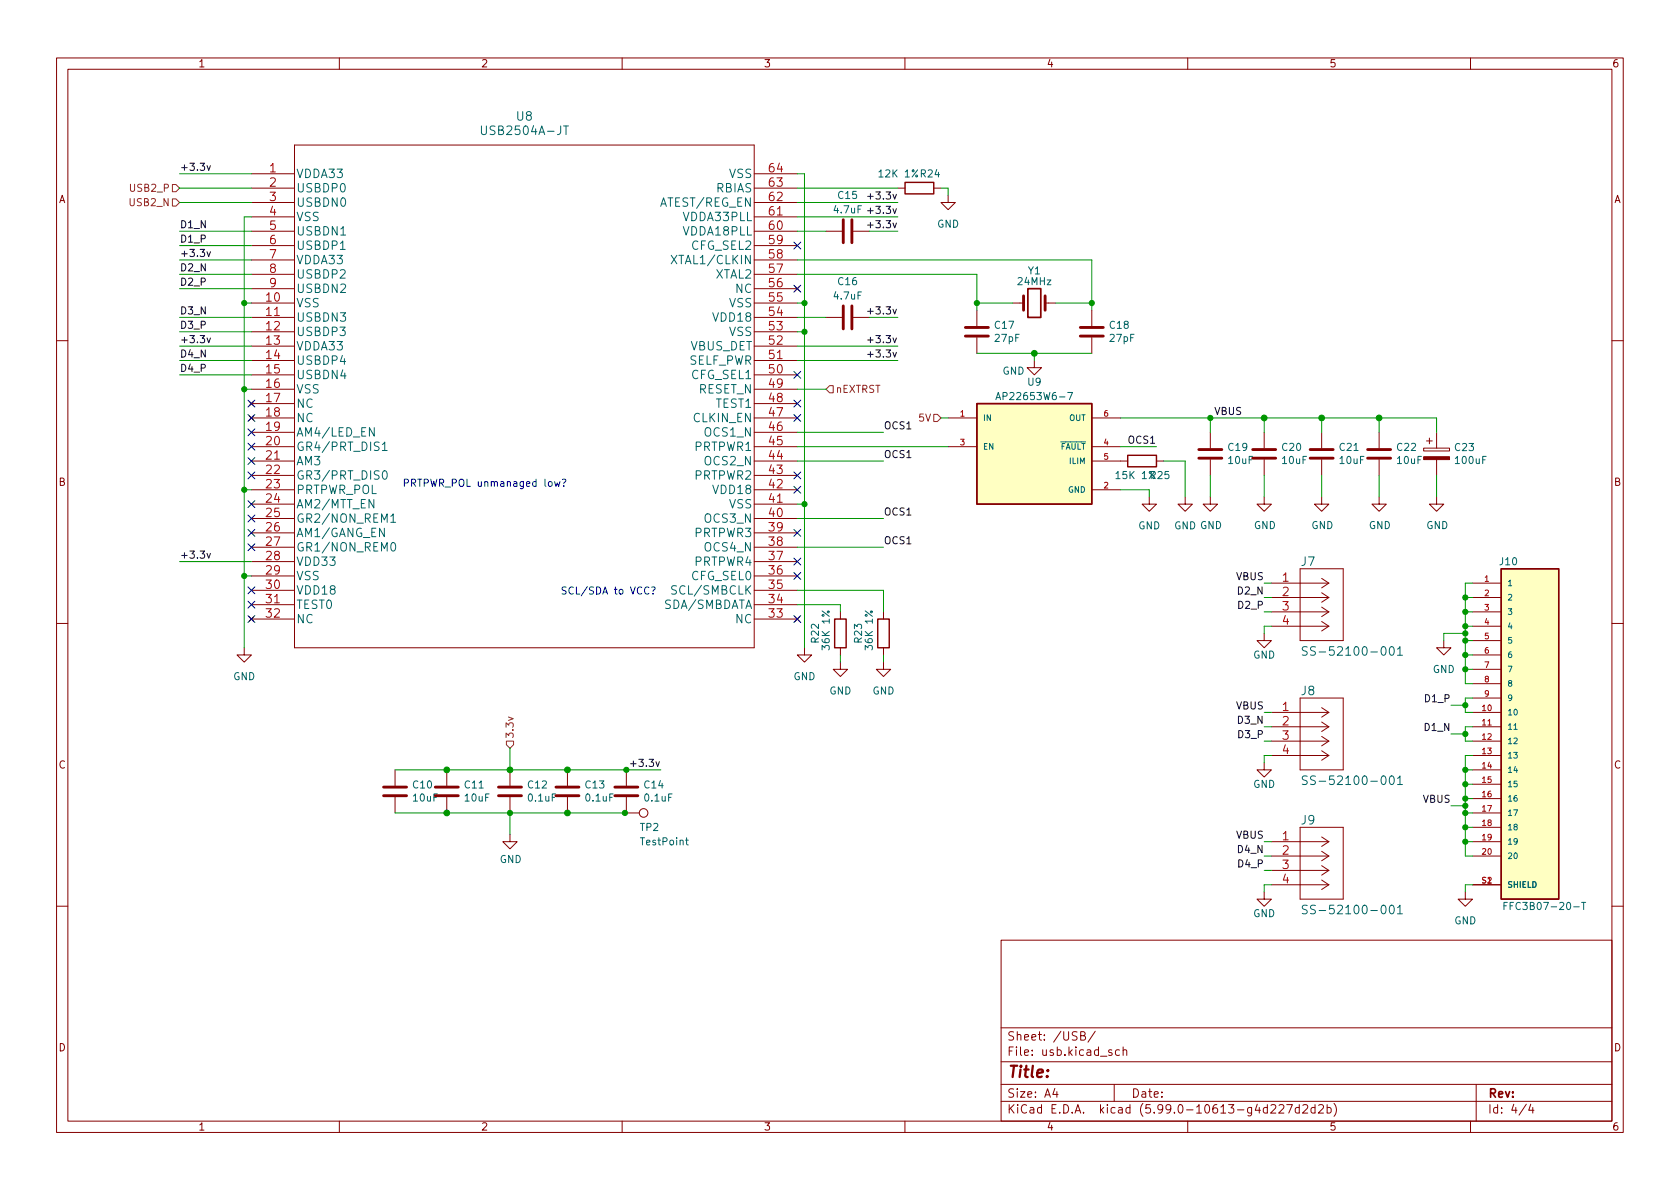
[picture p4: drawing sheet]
<svg xmlns="http://www.w3.org/2000/svg" width="297mm" height="210mm" viewBox="0 0 297 210" stroke-linecap="round" stroke-linejoin="round" font-family="sans-serif">
<g fill="none" stroke="#840000" stroke-width=".18">
<path d="M10 10.2h277v190.1h-277zM12 12.2h273v186.1h-273zM60 10.2v2M110 10.2v2M160 10.2v2M210 10.2v2M260 10.2v2M44.4 30.7h7.7M44.4 33.3h7.7M44.4 35.8h7.7M44.4 38.3h7.7M52.1 25.6h81.2v88.9h-81.2z"/>
<path d="M133.3 30.7h7.7M133.3 33.3h7.7M133.3 35.8h7.7M133.3 38.3h7.7M158.7 33.3h1.3M165.1 33.3h1.3M167.6 34.5v1.3h1.3l-1.3 1.3-1.2-1.3h1.2M44.4 56.1h7.7M44.4 53.6h7.7M44.4 58.7h7.7M44.4 40.9h7.7M44.4 51h7.7"/>
<path d="M44.4 48.5h7.7M44.4 46h7.7M44.4 43.4h7.7M133.3 56.1h7.7M133.3 53.6h7.7M133.3 58.7h7.7M133.3 40.9h7.7M133.3 51h7.7M133.3 48.5h7.7M133.3 46h7.7M133.3 43.4h7.7M140.6 50.7l.8 .7"/>
<path d="M141.4 50.7l-.8 .7M146 56.1h2.8M146 40.9h2.8M150.9 56.1h2.8M150.9 40.9h2.8M172.7 54.9v2.8M172.7 59.7v2.8M179.1 53.6h1.9M184.8 53.6h1.9M193 54.9v2.8M193 59.7v2.8M10 60.2h2"/>
<path d="M44.1 71l.7 .7M44.1 73.5l.7 .8M44.4 73.9h7.7M44.4 79h7.7M44.4 61.2h7.7M44.4 63.7h7.7M44.4 66.3h7.7M44.4 68.8h7.7M44.4 71.4h7.7M44.4 76.4h7.7M44.8 71l-.7 .7M44.8 73.5l-.7 .8"/>
<path d="M133.3 73.9h7.7M133.3 79h7.7M133.3 61.2h7.7M133.3 63.7h7.7M133.3 66.3h7.7M133.3 68.8h7.7M133.3 71.4h7.7M133.3 76.4h7.7M167.6 73.9h5.1M167.6 79h5.1M182.9 63.7v1.3h1.2l-1.2 1.3-1.3-1.3h1.3M193 73.9h5.1"/>
<path d="M193 79h5.1M214 76.4v2.8M223.5 76.4v2.8M233.7 76.4v2.8M243.8 76.4v2.8M251.7 79.2h4.6v.6h-4.6zM252.2 78h1M252.7 77.5v1M254 76.4v2.8M285 60.2h2M44.4 86.6h7.7M44.4 81.5h7.7"/>
<path d="M44.4 84.1h7.7M44.4 89.1h7.7M44.4 91.7h7.7M44.4 94.2h7.7M44.4 96.8h7.7M44.4 99.3h7.7M133.3 86.6h7.7M133.3 81.5h7.7M133.3 84.1h7.7M133.3 89.1h7.7M133.3 91.7h7.7M133.3 94.2h7.7"/>
<path d="M133.3 96.8h7.7M133.3 99.3h7.7M193 86.6h5.1M193 81.5h6.4M203.2 87.9v1.2h1.3l-1.3 1.3-1.3-1.3h1.3M204.5 81.5h1.2M209.5 87.9v1.2h1.3l-1.3 1.3-1.2-1.3h1.2M214 87.9v1.2h1.3l-1.3 1.3-1.3-1.3h1.3M214 81.3v2.8M223.5 87.9v1.2h1.3l-1.3 1.3-1.3-1.3h1.3M223.5 81.3v2.8M233.7 87.9v1.2h1.2l-1.2 1.3-1.3-1.3h1.3"/>
<path d="M233.7 81.3v2.8M243.8 87.9v1.2h1.3l-1.3 1.3-1.2-1.3h1.2M243.8 81.3v2.8M254 87.9v1.2h1.3l-1.3 1.3-1.3-1.3h1.3M254 81.3v2.8M10 110.2h2M43.2 114.5v1.3h1.2l-1.2 1.3-1.3-1.3h1.3M44.1 109.1l.7 .7M44.4 101.8h7.7M44.4 104.4h7.7M44.4 106.9h7.7M44.4 109.5h7.7"/>
<path d="M44.8 109.1l-.7 .7M133.3 101.8h7.7M133.3 104.4h7.7M133.3 106.9h7.7M133.3 109.5h7.7M140.6 109.1l.8 .7M141.4 109.1l-.8 .7M142.2 114.5v1.3h1.3l-1.3 1.3-1.2-1.3h1.2M148.6 117.1v1.3h1.3l-1.3 1.2-1.3-1.2h1.3M148.6 108.2v1.3M148.6 114.5v1.3M156.2 117.1v1.3h1.3l-1.3 1.2-1.3-1.2h1.3"/>
<path d="M156.2 108.2v1.3M156.2 114.5v1.3M223.5 112v1.3h1.3l-1.3 1.2-1.3-1.2h1.3M224.8 103.1h10.1M224.8 105.7h10.1M224.8 108.2h10.1M224.8 110.7h10.1M229.9 100.6h7.6v12.7h-7.6zM233.7 109.9l1.2 .8M233.7 107.4l1.2 .8M233.7 104.8l1.2 .9M233.7 102.3l1.2 .8"/>
<path d="M234.9 110.7l-1.2 .9M234.9 108.2l-1.2 .8M234.9 105.7l-1.2 .8M234.9 103.1l-1.2 .9M255.3 113.3v1.2h1.2l-1.2 1.3-1.3-1.3h1.3M260.3 103.1h5.1M260.3 105.7h5.1M260.3 108.2h5.1M260.3 110.7h5.1M260.3 113.3h5.1M260.3 115.8h5.1M260.3 118.4h5.1"/>
<path d="M285 110.2h2M69.8 136.1v2.8M79 136.1v2.8M90.2 136.1v2.8M100.3 136.1v2.8M110.7 136.1v2.8M223.5 134.9v1.2h1.3l-1.3 1.3-1.3-1.3h1.3M224.8 126h10.1M224.8 128.5h10.1M224.8 131.1h10.1M224.8 133.6h10.1M229.9 123.4h7.6v12.7h-7.6z"/>
<path d="M233.7 132.8l1.2 .8M233.7 130.2l1.2 .9M233.7 127.7l1.2 .8M233.7 125.1l1.2 .9M234.9 133.6l-1.2 .8M234.9 131.1l-1.2 .8M234.9 128.5l-1.2 .9M234.9 126l-1.2 .8M260.3 126h5.1M260.3 128.5h5.1M260.3 131.1h5.1M260.3 133.6h5.1"/>
<path d="M260.3 136.1h5.1M260.3 138.7h5.1M260.3 120.9h5.1M260.3 123.4h5.1M69.8 141v2.8M79 141v2.8M90.2 147.6v1.2h1.2l-1.2 1.3-1.3-1.3h1.3M90.2 141v2.8M100.3 141v2.8M110.5 143.8h2.5M110.7 141v2.8M223.5 157.7v1.3h1.3l-1.3 1.3-1.3-1.3h1.3"/>
<path d="M224.8 148.8h10.1M224.8 151.4h10.1M224.8 156.5h10.1M224.8 153.9h10.1M229.9 146.3h7.6v12.7h-7.6zM233.7 155.6l1.2 .9M233.7 153.1l1.2 .8M233.7 150.5l1.2 .9M233.7 148l1.2 .8M234.9 156.5l-1.2 .8M234.9 153.9l-1.2 .9M234.9 151.4l-1.2 .8"/>
<path d="M234.9 148.8l-1.2 .9M259.1 157.7v1.3h1.2l-1.2 1.3-1.3-1.3h1.3M260.3 143.8h5.1M260.3 141.2h5.1M260.3 146.3h5.1M260.3 148.8h5.1M260.3 151.4h5.1M260.3 156.5h5.1M10 160.2h2M177 166.3h108v32h-108zM285 160.2h2M60 198.3v2"/>
<path d="M110 198.3v2M160 198.3v2M177 194.8h108M177 191.8h108M177 187.8h108M177 181.8h108M186.5 192.5l-.4 1h1M186.9 193v1M191.1 183.1h.5l.2-.1 .1-.3-.2-.2-.6-.1v1.5h.5l.3-.3a.39 .39 0 0 0-.3-.5M193.6 182.4l-1.2 1.9M196.6 185.7l-.4-.1-.2 .2 .1 .3 .5 .1v.4h-.6M197 191.8v3"/>
<path d="M197.9 185.7l-.4-.1-.3 .3v.4l.2 .3h.5M198.6 185.8l.2-.2 .3 .1 .1 .9M198.6 185.1v1.5M210 198.3v2M224.7 195.5l.6-.2 .2 .2 .1 .3-1 1h1M226.1 195.5l.6-.2 .2 .2 .1 .3-.9 1h.9M227.5 195.3h1l-.6 1.5M229.7 195.9l-.4-.1-.3 .3v.4l.1 .3h.6M229.7 195.3v1.5M230.4 195.5l.5-.2 .2 .2 .1 .3-.9 1h.9M232.5 195.9l-.4-.1-.3 .3v.4l.1 .3h.6M232.5 195.3v1.5"/>
<path d="M233.1 195.5l.6-.2 .2 .2 .1 .3-.9 1h.9M234.6 195.9l.5-.1 .3 .3v.4l-.2 .3h-.6M234.6 195.3v1.5M235.9 195.1a1.72 1.72 0 0 1 0 2.3M260 198.3v2M261 191.8v6.5M269.9 195.3l-1.3 1.9M270.6 195.3l-.3 1h.9M271 195.8v1"/>
<circle cx="113.8" cy="143.8" r=".76"/>
</g>
<g fill="none" stroke="#840000" stroke-width=".51">
<path d="M149.1 38.9v4M150.6 38.9v4M149.1 54.1v4.1M150.6 54.1v4.1M170.7 59.4h4.1M170.7 57.9h4.1M181 52.3v2.6M184.8 52.3v2.6M191 59.4h4.1M191 57.9h4.1M212 79.5h4M221.5 79.5h4.1"/>
<path d="M231.6 79.5h4.1M241.8 79.5h4.1M212 81h4M221.5 81h4.1M231.6 81h4.1M241.8 81h4.1M67.8 139.2h4.1M77 139.2h4M88.1 139.2h4.1M98.3 139.2h4.1M108.7 139.2h4.1M67.8 140.7h4.1"/>
<path d="M77 140.7h4M88.1 140.7h4.1M98.3 140.7h4.1M108.7 140.7h4.1"/>
</g>
<g fill="none" stroke="#006464" stroke-width=".18">
<path d="M85.1 22.3v1.2l.3 .3h.3l.3-.3v-1.2M99.6 22.3h.9M100.1 22.3v1.5M60.2 44.1h.8M118.7 45.1l1 1.5M119.7 45.1l-1 1.5M66.2 75.6v1.5l-.9-1.5v1.5M67.6 78.6l.4-.4v1.5M67.6 79.7h.9M176.1 70.7l.4-1.3 .4 1.3M176.2 70.3h.6M188.8 69.4h.8l-.5 1.3"/>
<path d="M67.8 83.3l.2-.1a.81 .81 0 0 1 .5 .7 .81 .81 0 0 1-.3 .8h-.1a.81 .81 0 0 1-.6-.6 .81 .81 0 0 1 .3-.8zM69.1 91.3l.4-.4v1.5M69.1 92.4h.9M69.3 96l.2-.1a.81 .81 0 0 1 .5 .7 .81 .81 0 0 1-.3 .8h-.1a.81 .81 0 0 1-.6-.6 .81 .81 0 0 1 .3-.8zM119.6 103.6h-.6l-.2 .1v.4l.7 .3 .1 .4-.3 .3-.6-.1M231.1 114.4l-.6-.1-.2 .2v.4l.7 .3 .1 .4-.3 .3-.5-.1M245.8 114.5l.2-.2a.83 .83 0 0 1 .6 .7 .83 .83 0 0 1-.3 .8l-.2 .1a.82 .82 0 0 1-.3-1.4zM247.1 114.8l.4-.5v1.6M247.1 115.9h.9M231.1 137.3l-.6-.1-.2 .2v.4l.7 .3 .1 .3-.3 .3h-.5M245.8 137.4l.2-.2a.83 .83 0 0 1 .6 .6 .83 .83 0 0 1-.3 .9h-.2a.82 .82 0 0 1-.3-1.3zM247.1 137.6l.4-.4v1.5"/>
<path d="M247.1 138.7h.9M267.7 129h.6M121.2 148.6h.5M121.4 148.1v1.1l.3 .2M266.5 159.6h-.6v1.2M279.6 159.6h.8M280 159.6v1.2M231.1 160.1h-.6l-.2 .1v.4l.7 .3 .1 .4-.3 .3-.5-.1M245.8 160.2l.2-.1a.83 .83 0 0 1 .6 .6 .83 .83 0 0 1-.3 .8l-.2 .1a.82 .82 0 0 1-.3-1.4zM247.1 160.5l.4-.4v1.5M247.1 161.6h.9M265.9 160.2h.4"/>
</g>
<g fill="#ffffc2" stroke="#ffffc2" stroke-width=".18">
<path d="M265.4 100.6h10.2v58.4h-10.2z"/>
<path d="M172.7 71.4h20.3v17.7h-20.3z"/>
</g>
<path d="M160 32.3h5.1v2h-5.1zM172.7 71.4h20.3v17.7h-20.3zM199.4 80.5h5.1v2h-5.1zM147.6 109.5h2v5h-2zM155.2 109.5h2v5h-2zM265.4 100.6h10.2v58.4h-10.2z" fill="none" stroke="#840000" stroke-width=".25"/>
<path d="M181.7 51h2.3v5.1h-2.3z" fill="none" stroke="#840000" stroke-width=".3"/>
<path d="M251.7 80.8h4.6v.5h-4.6z" fill="#840000" stroke="#840000" stroke-width=".18"/>
<path d="M30.5 35.2h.6l.6 .6-.6 .6h-.6zM30.5 32.6h.6l.6 .7-.6 .6h-.6zM146 68.8l.7-.6h.6v1.3h-.6zM165.1 73.3h.6l.7 .6-.7 .6h-.6zM89.5 131.1h1.3v.6l-.6 .6-.7-.6z" fill="none" stroke="#725600" stroke-width=".18"/>
<path d="M36.6 29.3l.3 .8 .3-.8M153.4 39.8h1M153.4 37.3h1M153.4 34.7h1M36.6 59.8l.3 .8 .3-.8M36.6 44.5l.3 .9 .3-.9M153.4 55h1M153.4 60.1h1M153.4 62.7h1M36.6 97.9l.3 .8 .3-.8M111.5 135.1h1" fill="none" stroke="#0f0f0f" stroke-width=".18"/>
<path d="M98 85.2l.3 .8 .2-.6 .3 .6 .2-.8M99.4 84.8l.5-.1 .1 .2-.3 .6M99.7 85.9v.1M114.7 103.9a.6 .6 0 0 0-.8 .4 .6 .6 0 0 0 .6 .8l.2-.2M115.2 103.8h.4l.2 .2-.3 .6M115.5 104.9v.2" fill="none" stroke="#0000c2" stroke-width=".18"/>
<g fill="none" stroke="#009600" stroke-width=".18">
<path d="M31.7 30.7h12.7M31.7 33.3h12.7M31.7 35.8h12.7M44.4 38.3h-1.2v76.2M141 30.7h1.2v83.8M141 33.3h17.7M141 35.8h17.7M141 38.3h17.7M166.4 33.3h1.2v1.2M31.7 40.9h12.7M31.7 48.5h12.7M31.7 51h12.7"/>
<path d="M31.7 43.4h12.7M31.7 46h12.7M31.7 56.1h12.7M31.7 58.7h12.7M43.2 53.6h1.2M141 40.9h5M141 48.5h31.7v6.4M141 53.6h1.2M141 46h52v8.9M141 56.1h5M141 58.7h1.2M153.7 40.9h5"/>
<path d="M153.7 56.1h5M172.7 53.6h6.4M186.7 53.6h6.3M31.7 61.2h12.7M31.7 63.7h12.7M31.7 66.3h12.7M43.2 68.8h1.2M141 68.8h5M141 61.2h17.7M141 76.4h15.2M141 79h26.6M141 63.7h17.7"/>
<path d="M166.4 73.9h1.2M172.7 62.5h20.3M182.9 62.5v1.2M198.1 79h6.4M198.1 73.9h55.9v2.5M214 73.9v2.5M223.5 73.9v2.5M233.7 73.9v2.5M243.8 73.9v2.5M31.7 99.3h12.7M43.2 86.6h1.2M141 89.1h1.2"/>
<path d="M141 91.7h15.2M141 96.8h15.2M141 81.5h15.2M198.1 86.6h5.1v1.3M205.7 81.5h3.8v6.4M214 84.1v3.8M223.5 84.1v3.8M233.7 84.1v3.8M243.8 84.1v3.8M254 84.1v3.8M43.2 101.8h1.2M141 104.4h15.2v3.8"/>
<path d="M141 106.9h7.6v1.3M148.6 115.8v1.3M156.2 115.8v1.3M223.5 103.1h1.3M223.5 105.7h1.3M223.5 108.2h1.3M224.8 110.7h-1.3v1.3M259.1 105.7h1.2M259.1 108.2h1.2M259.1 110.7h1.2M259.1 113.3h1.2M259.1 115.8h1.2"/>
<path d="M259.1 118.4h1.2M259.1 112h-3.8v1.3M260.3 103.1h-1.2v17.8h1.2M69.8 136.1h47M90.2 132.3v3.8M223.5 131.1h1.3M223.5 126h1.3M223.5 128.5h1.3M224.8 133.6h-1.3v1.3M256.5 124.7h2.6M256.5 129.8h2.6M259.1 138.7h1.2"/>
<path d="M259.1 136.1h1.2M260.3 123.4h-1.2v2.6h1.2M260.3 128.5h-1.2v2.6h1.2M260.3 133.6h-1.2v17.8h1.2M69.8 143.8h40.9M90.2 143.8v3.8M223.5 148.8h1.3M223.5 151.4h1.3M223.5 153.9h1.3M224.8 156.5h-1.3v1.2M256.5 142.5h2.6M259.1 143.8h1.2"/>
<path d="M259.1 141.2h1.2M259.1 148.8h1.2M259.1 146.3h1.2M260.3 156.5h-1.2v1.2"/>
</g>
<g fill="none" stroke="#000084" stroke-width=".18">
<path d="M140.4 42.8l1.2 1.2M140.4 50.4l1.2 1.3M141.6 42.8l-1.2 1.2M141.6 50.4l-1.2 1.3M43.8 78.4l1.3 1.2M43.8 75.8l1.3 1.3M43.8 73.3l1.3 1.2M43.8 70.8l1.3 1.2M45.1 78.4l-1.3 1.2M45.1 75.8l-1.3 1.3M45.1 73.3l-1.3 1.2M45.1 70.8l-1.3 1.2"/>
<path d="M140.4 73.3l1.2 1.2M140.4 70.8l1.2 1.2M140.4 65.7l1.2 1.2M141.6 73.3l-1.2 1.2M141.6 70.8l-1.2 1.2M141.6 65.7l-1.2 1.2M43.8 88.5l1.3 1.3M43.8 91.1l1.3 1.2M43.8 83.5l1.3 1.2M43.8 80.9l1.3 1.2M43.8 96.2l1.3 1.2M43.8 93.6l1.3 1.2"/>
<path d="M45.1 88.5l-1.3 1.3M45.1 91.1l-1.3 1.2M45.1 83.5l-1.3 1.2M45.1 80.9l-1.3 1.2M45.1 96.2l-1.3 1.2M45.1 93.6l-1.3 1.2M140.4 98.7l1.2 1.2M140.4 93.6l1.2 1.2M140.4 86l1.2 1.2M140.4 83.5l1.2 1.2M141.6 98.7l-1.2 1.2M141.6 93.6l-1.2 1.2"/>
<path d="M141.6 86l-1.2 1.2M141.6 83.5l-1.2 1.2M43.8 108.9l1.3 1.2M43.8 106.3l1.3 1.2M43.8 103.8l1.3 1.2M45.1 108.9l-1.3 1.2M45.1 106.3l-1.3 1.2M45.1 103.8l-1.3 1.2M140.4 108.9l1.2 1.2M140.4 101.2l1.2 1.3M141.6 108.9l-1.2 1.2M141.6 101.2l-1.2 1.3"/>
</g>
<g fill="#009600" stroke="#009600" stroke-width=".18">
<circle cx="100.3" cy="136.1" r=".51"/>
<circle cx="110.5" cy="143.8" r=".46"/>
<circle cx="110.7" cy="136.1" r=".46"/>
<circle cx="43.2" cy="101.8" r=".46"/>
<circle cx="79" cy="136.1" r=".51"/>
<circle cx="79" cy="143.8" r=".51"/>
<circle cx="90.2" cy="136.1" r=".51"/>
<circle cx="100.3" cy="143.8" r=".51"/>
<circle cx="90.2" cy="143.8" r=".46"/>
<circle cx="43.2" cy="86.6" r=".46"/>
<circle cx="43.2" cy="68.8" r=".46"/>
<circle cx="43.2" cy="53.6" r=".46"/>
<circle cx="142.2" cy="89.1" r=".46"/>
<circle cx="142.2" cy="58.7" r=".46"/>
<circle cx="142.2" cy="53.6" r=".46"/>
<circle cx="214" cy="73.9" r=".46"/>
<circle cx="223.5" cy="73.9" r=".51"/>
<circle cx="243.8" cy="73.9" r=".51"/>
<circle cx="193" cy="53.6" r=".46"/>
<circle cx="233.7" cy="73.9" r=".51"/>
<circle cx="172.7" cy="53.6" r=".46"/>
<circle cx="182.9" cy="62.5" r=".51"/>
<circle cx="259.1" cy="136.1" r=".46"/>
<circle cx="259.1" cy="138.7" r=".46"/>
<circle cx="259.1" cy="146.3" r=".46"/>
<circle cx="259.1" cy="148.8" r=".46"/>
<circle cx="259.1" cy="108.2" r=".46"/>
<circle cx="259.1" cy="141.2" r=".46"/>
<circle cx="259.1" cy="142.5" r=".46"/>
<circle cx="259.1" cy="143.8" r=".46"/>
<circle cx="259.1" cy="112" r=".46"/>
<circle cx="259.1" cy="113.3" r=".46"/>
<circle cx="259.1" cy="115.8" r=".46"/>
<circle cx="259.1" cy="118.4" r=".46"/>
<circle cx="259.1" cy="105.7" r=".46"/>
<circle cx="259.1" cy="124.7" r=".46"/>
<circle cx="259.1" cy="110.7" r=".46"/>
<circle cx="259.1" cy="129.8" r=".46"/>
</g>
<text font-size="2.8" fill="#840000" x="178" y="190.6">Title:</text>
<g font-size="2.1" fill="#006464">
<text x="85.8" y="23.9">USB2504A-JT</text>
<text x="91.4" y="21.3">U8</text>
<text x="52.3" y="31.5">VDDA33</text>
<text x="52.3" y="34">USBDP0</text>
<text x="126.6" y="34">RBIAS</text>
<text x="128.9" y="31.5">VSS</text>
<text x="52.3" y="36.6">USBDN0</text>
<text x="52.3" y="39.1">VSS</text>
<text x="52.3" y="41.6">USBDN1</text>
<text x="117.1" y="36.6">ATEST/REG_EN</text>
<text x="120.9" y="41.6">VDDA18PLL</text>
<text x="120.9" y="39.1">VDDA33PLL</text>
<text x="52.3" y="44.2">USBDP1</text>
<text x="52.3" y="46.7">VDDA33</text>
<text x="119.5" y="46.7">XTAL1/CLKIN</text>
<text x="122.3" y="44.2">CFG_SEL2</text>
<text x="52.3" y="49.3">USBDP2</text>
<text x="52.3" y="51.8">USBDN2</text>
<text x="126.5" y="49.3">XTAL2</text>
<text x="130.1" y="51.8">NC</text>
<text x="52.3" y="54.3">VSS</text>
<text x="52.3" y="56.9">USBDN3</text>
<text x="52.3" y="59.4">USBDP3</text>
<text x="126.4" y="56.9">VDD18</text>
<text x="128.9" y="59.4">VSS</text>
<text x="128.9" y="54.3">VSS</text>
<text x="52.3" y="62">VDDA33</text>
<text x="52.3" y="64.5">USBDP4</text>
<text x="121.7" y="64.5">SELF_PWR</text>
<text x="122" y="62">VBUS_DET</text>
<text x="52.3" y="67">USBDN4</text>
<text x="52.3" y="69.6">VSS</text>
<text x="122.3" y="67">CFG_SEL1</text>
<text x="123.5" y="69.6">RESET_N</text>
<text x="52.3" y="72.1">NC</text>
<text x="52.3" y="74.7">NC</text>
<text x="52.3" y="77.2">AM4/LED_EN</text>
<text x="122.7" y="74.7">CLKIN_EN</text>
<text x="124.7" y="77.2">OCS1_N</text>
<text x="126.6" y="72.1">TEST1</text>
<text x="52.3" y="79.7">GR4/PRT_DIS1</text>
<text x="52.3" y="82.3">AM3</text>
<text x="122.9" y="79.7">PRTPWR1</text>
<text x="124.7" y="82.3">OCS2_N</text>
<text x="52.3" y="84.8">GR3/PRT_DIS0</text>
<text x="52.3" y="87.4">PRTPWR_POL</text>
<text x="52.3" y="89.9">AM2/MTT_EN</text>
<text x="122.9" y="84.8">PRTPWR2</text>
<text x="126.4" y="87.4">VDD18</text>
<text x="128.9" y="89.9">VSS</text>
<text x="52.3" y="92.4">GR2/NON_REM1</text>
<text x="52.3" y="95">AM1/GANG_EN</text>
<text x="122.9" y="95">PRTPWR3</text>
<text x="124.7" y="92.4">OCS3_N</text>
<text x="52.3" y="97.5">GR1/NON_REM0</text>
<text x="52.3" y="100.1">VDD33</text>
<text x="122.9" y="100.1">PRTPWR4</text>
<text x="124.7" y="97.5">OCS4_N</text>
<text x="230.1" y="100.1">J7</text>
<text x="52.3" y="102.6">VSS</text>
<text x="52.3" y="105.1">VDD18</text>
<text x="52.3" y="107.7">TEST0</text>
<text x="117.7" y="107.7">SDA/SMBDATA</text>
<text x="119.4" y="105.1">SCL/SMBCLK</text>
<text x="122.3" y="102.6">CFG_SEL0</text>
<text x="52.3" y="110.2">NC</text>
<text x="130.1" y="110.2">NC</text>
<text x="232.3" y="115.9">SS-52100-001</text>
<text x="230.1" y="122.9">J8</text>
<text x="232.3" y="138.8">SS-52100-001</text>
<text x="230.1" y="145.8">J9</text>
<text x="232.3" y="161.7">SS-52100-001</text>
</g>
<g font-size="2.1" fill="#a90000">
<text x="47.7" y="30.5">1</text>
<text x="47.7" y="33">2</text>
<text x="47.7" y="35.6">3</text>
<text x="136" y="35.6">62</text>
<text x="136" y="33">63</text>
<text x="136" y="30.5">64</text>
<text x="47.7" y="38.1">4</text>
<text x="47.7" y="40.6">5</text>
<text x="136" y="40.6">60</text>
<text x="136" y="38.1">61</text>
<text x="47.7" y="43.2">6</text>
<text x="47.7" y="45.7">7</text>
<text x="136" y="45.7">58</text>
<text x="136" y="43.2">59</text>
<text x="47.1" y="53.3">10</text>
<text x="47.7" y="48.3">8</text>
<text x="47.7" y="50.8">9</text>
<text x="136" y="53.3">55</text>
<text x="136" y="50.8">56</text>
<text x="136" y="48.3">57</text>
<text x="47.1" y="55.9">11</text>
<text x="47.1" y="58.4">12</text>
<text x="136" y="58.4">53</text>
<text x="136" y="55.9">54</text>
<text x="47.1" y="61">13</text>
<text x="47.1" y="63.5">14</text>
<text x="136" y="63.5">51</text>
<text x="136" y="61">52</text>
<text x="47.1" y="66">15</text>
<text x="47.1" y="68.6">16</text>
<text x="47.1" y="71.1">17</text>
<text x="136" y="71.1">48</text>
<text x="136" y="68.6">49</text>
<text x="136" y="66">50</text>
<text x="47.1" y="73.7">18</text>
<text x="47.1" y="76.2">19</text>
<text x="136" y="76.2">46</text>
<text x="136" y="73.7">47</text>
<text x="47.1" y="78.7">20</text>
<text x="47.1" y="81.3">21</text>
<text x="47.1" y="83.8">22</text>
<text x="136" y="83.8">43</text>
<text x="136" y="81.3">44</text>
<text x="136" y="78.7">45</text>
<text x="47.1" y="86.4">23</text>
<text x="47.1" y="88.9">24</text>
<text x="136" y="88.9">41</text>
<text x="136" y="86.4">42</text>
<text x="47.1" y="91.4">25</text>
<text x="47.1" y="94">26</text>
<text x="136" y="94">39</text>
<text x="136" y="91.4">40</text>
<text x="47.1" y="96.5">27</text>
<text x="47.1" y="99.1">28</text>
<text x="47.1" y="101.6">29</text>
<text x="136" y="101.6">36</text>
<text x="136" y="99.1">37</text>
<text x="136" y="96.5">38</text>
<text x="47.1" y="104.1">30</text>
<text x="47.1" y="106.7">31</text>
<text x="136" y="106.7">34</text>
<text x="136" y="104.1">35</text>
<text x="226.7" y="102.9">1</text>
<text x="226.7" y="105.4">2</text>
<text x="226.7" y="107.9">3</text>
<text x="47.1" y="109.2">32</text>
<text x="136" y="109.2">33</text>
<text x="226.7" y="110.5">4</text>
<text x="226.7" y="125.7">1</text>
<text x="226.7" y="128.3">2</text>
<text x="226.7" y="130.8">3</text>
<text x="226.7" y="133.3">4</text>
<text x="226.7" y="148.6">1</text>
<text x="226.7" y="151.1">2</text>
<text x="226.7" y="153.7">3</text>
<text x="226.7" y="156.2">4</text>
</g>
<g font-size="2.1" fill="#840000">
<text x="178" y="184">Sheet: /USB/</text>
<text x="178" y="186.7">File: usb.kicad_sch</text>
<text x="178" y="196.9">KiCad E.D.A. kicad (5.99.0-10613-g4d227d2d2b)</text>
<text x="178" y="194.1">Size: A4</text>
<text x="200" y="194.1">Date:</text>
<text x="263" y="194.1">Rev:</text>
<text x="263" y="196.9">Id: 4/4</text>
</g>
<g font-size="1.8" fill="#840000">
<text x="35" y="11.9">1</text>
<text x="85" y="11.9">2</text>
<text x="135" y="11.9">3</text>
<text x="185" y="11.9">4</text>
<text x="235" y="11.9">5</text>
<text x="285" y="11.9">6</text>
<text x="10.3" y="35.9">A</text>
<text x="285.3" y="35.9">A</text>
<text x="10.3" y="85.9">B</text>
<text x="285.3" y="85.9">B</text>
<text x="10.3" y="135.9">C</text>
<text x="285.3" y="135.9">C</text>
<text x="10.3" y="185.9">D</text>
<text x="285.3" y="185.9">D</text>
<text x="35" y="199.9">1</text>
<text x="85" y="199.9">2</text>
<text x="135" y="199.9">3</text>
<text x="185" y="199.9">4</text>
<text x="235" y="199.9">5</text>
<text x="285" y="199.9">6</text>
</g>
<g font-size="1.8" fill="#725600">
<text x="23.2" y="33.9">USB2_P</text>
<text x="23.1" y="36.4">USB2_N</text>
<text x="147.7" y="69.5">nEXTRST</text>
<text x="162.6" y="74.5">5V</text>
<text x="90.8" y="130.7" transform="rotate(-90 90.8 130.7)">3.3v</text>
</g>
<g font-size="1.8" fill="#0f0f0f">
<text x="31.7" y="30.2">+3.3v</text>
<text x="154.3" y="35.3">+3.3v</text>
<text x="31.7" y="40.3">D1_N</text>
<text x="154.3" y="40.3">+3.3v</text>
<text x="154.3" y="37.8">+3.3v</text>
<text x="31.7" y="42.9">D1_P</text>
<text x="31.7" y="45.4">+3.3v</text>
<text x="31.7" y="48">D2_N</text>
<text x="31.7" y="50.5">D2_P</text>
<text x="31.7" y="55.6">D3_N</text>
<text x="31.7" y="58.1">D3_P</text>
<text x="154.3" y="55.6">+3.3v</text>
<text x="31.7" y="63.2">D4_N</text>
<text x="31.7" y="65.7">D4_P</text>
<text x="31.7" y="60.7">+3.3v</text>
<text x="154.3" y="60.7">+3.3v</text>
<text x="154.3" y="63.2">+3.3v</text>
<text x="156.2" y="75.9">OCS1</text>
<text x="214.6" y="73.4">VBUS</text>
<text x="156.2" y="81">OCS1</text>
<text x="199.7" y="78.4">OCS1</text>
<text x="156.2" y="91.1">OCS1</text>
<text x="31.7" y="98.8">+3.3v</text>
<text x="156.2" y="96.2">OCS1</text>
<text x="218.6" y="102.6">VBUS</text>
<text x="219" y="105.1">D2_N</text>
<text x="219.1" y="107.7">D2_P</text>
<text x="218.6" y="125.4">VBUS</text>
<text x="252.1" y="124.2">D1_P</text>
<text x="219" y="128">D3_N</text>
<text x="219.1" y="130.5">D3_P</text>
<text x="252" y="129.2">D1_N</text>
<text x="112.4" y="135.6">+3.3v</text>
<text x="251.6" y="141.9">VBUS</text>
<text x="218.6" y="148.3">VBUS</text>
<text x="219" y="150.8">D4_N</text>
<text x="219.1" y="153.4">D4_P</text>
</g>
<g font-size="1.8" fill="#006464">
<text x="148.2" y="35.2">C15</text>
<text x="155.7" y="31.4">12K 1% R24</text>
<text x="147.6" y="37.7">4.7uF</text>
<text x="165.7" y="40.3">GND</text>
<text x="147.6" y="53">4.7uF</text>
<text x="148.2" y="50.4">C16</text>
<text x="180.1" y="50.4">24MHz</text>
<text x="181.8" y="48.5">Y1</text>
<text x="175.9" y="58.1">C17</text>
<text x="196.3" y="58.1">C18</text>
<text x="176" y="60.4">27pF</text>
<text x="196.3" y="60.4">27pF</text>
<text x="177.1" y="70.7">AP22653W6-7</text>
<text x="177.2" y="66.2">GND</text>
<text x="181.7" y="68.2">U9</text>
<text x="217.2" y="79.7">C19</text>
<text x="217.3" y="82">10uF</text>
<text x="226.7" y="79.7">C20</text>
<text x="226.8" y="82">10uF</text>
<text x="236.9" y="79.7">C21</text>
<text x="236.9" y="82">10uF</text>
<text x="247.1" y="79.7">C22</text>
<text x="247.1" y="82">10uF</text>
<text x="257.3" y="79.8">C23</text>
<text x="257.5" y="82">100uF</text>
<text x="197.6" y="84.7">15K 1%R25</text>
<text x="201.2" y="93.6">GND</text>
<text x="207.6" y="93.6">GND GND</text>
<text x="221.7" y="93.5">GND</text>
<text x="231.8" y="93.5">GND</text>
<text x="242" y="93.5">GND</text>
<text x="252.2" y="93.5">GND</text>
<text x="265.2" y="99.9">J10</text>
<text x="144.8" y="113.6" transform="rotate(-90 144.8 113.6)">R22</text>
<text x="152.4" y="113.6" transform="rotate(-90 152.4 113.6)">R23</text>
<text x="146.7" y="114.6" transform="rotate(-90 146.7 114.6)">36K 1%</text>
<text x="154.3" y="114.6" transform="rotate(-90 154.3 114.6)">36K 1%</text>
<text x="221.6" y="116.5">GND</text>
<text x="253.3" y="119">GND</text>
<text x="41.2" y="120.3">GND</text>
<text x="140.3" y="120.3">GND</text>
<text x="146.6" y="122.8">GND</text>
<text x="154.2" y="122.8">GND</text>
<text x="73.1" y="139.4">C10</text>
<text x="73.1" y="141.7">10uF</text>
<text x="82.2" y="139.4">C11</text>
<text x="82.3" y="141.7">10uF</text>
<text x="93.4" y="139.4">C12</text>
<text x="93.5" y="141.7">0.1uF</text>
<text x="103.6" y="139.4">C13</text>
<text x="103.7" y="141.7">0.1uF</text>
<text x="114" y="139.4">C14</text>
<text x="114.1" y="141.7">0.1uF</text>
<text x="221.6" y="139.3">GND</text>
<text x="113.2" y="146.9">TP2</text>
<text x="113.4" y="149.5">TestPoint</text>
<text x="88.3" y="152.6">GND</text>
<text x="267.1" y="160.9">FFC3B07-20-T</text>
<text x="221.6" y="162.2">GND</text>
<text x="257.1" y="163.4">GND</text>
</g>
<g font-size="1.8" fill="#0000c2">
<text x="71.1" y="86.1">PRTPWR_POL unmanaged low?</text>
<text x="99.1" y="105.1">SCL/SDA to VCC?</text>
</g>
<g font-size="1.4" fill="#a90000">
<text x="169.8" y="73.7">1</text>
<text x="195.2" y="73.7">6</text>
<text x="169.8" y="78.7">3</text>
<text x="195.2" y="78.7">4</text>
<text x="195.2" y="81.3">5</text>
<text x="195.2" y="86.4">2</text>
<text x="262.5" y="102.9">1</text>
<text x="262.5" y="105.4">2</text>
<text x="262.5" y="107.9">3</text>
<text x="262.5" y="110.5">4</text>
<text x="262.5" y="113">5</text>
<text x="262.5" y="115.6">6</text>
<text x="262.5" y="118.1">7</text>
<text x="262.1" y="125.7">10</text>
<text x="262.5" y="120.6">8</text>
<text x="262.5" y="123.2">9</text>
<text x="262.1" y="128.3">11</text>
<text x="262.1" y="130.8">12</text>
<text x="262.1" y="133.3">13</text>
<text x="262.1" y="135.9">14</text>
<text x="262.1" y="138.4">15</text>
<text x="262.1" y="141">16</text>
<text x="262.1" y="143.5">17</text>
<text x="262.1" y="146">18</text>
<text x="262.1" y="148.6">19</text>
<text x="262.1" y="151.1">20</text>
<text x="262" y="156.2">S1</text>
<text x="263" y="156.2">2</text>
</g>
<g font-size="1.4" fill="#006464">
<text x="173.7" y="74.4">IN</text>
<text x="189" y="74.4">OUT</text>
<text x="173.7" y="79.5">EN</text>
<text x="187.4" y="79.5">~FAULT</text>
<text x="189.2" y="82">ILIM</text>
<text x="188.9" y="87.1">GND</text>
<text x="266.4" y="103.6">1</text>
<text x="266.4" y="106.2">2</text>
<text x="266.4" y="108.7">3</text>
<text x="266.4" y="111.2">4</text>
<text x="266.4" y="113.8">5</text>
<text x="266.4" y="116.3">6</text>
<text x="266.4" y="118.9">7</text>
<text x="266.4" y="121.4">8</text>
<text x="266.4" y="123.9">9</text>
<text x="266.4" y="126.5">10</text>
<text x="266.4" y="129">11</text>
<text x="266.4" y="131.6">12</text>
<text x="266.4" y="134.1">13</text>
<text x="266.4" y="136.6">14</text>
<text x="266.4" y="139.2">15</text>
<text x="266.4" y="141.7">16</text>
<text x="266.4" y="144.3">17</text>
<text x="266.4" y="146.8">18</text>
<text x="266.4" y="149.3">19</text>
<text x="266.4" y="151.9">20</text>
<text x="266.4" y="157">SHIELD</text>
</g>
</svg>
